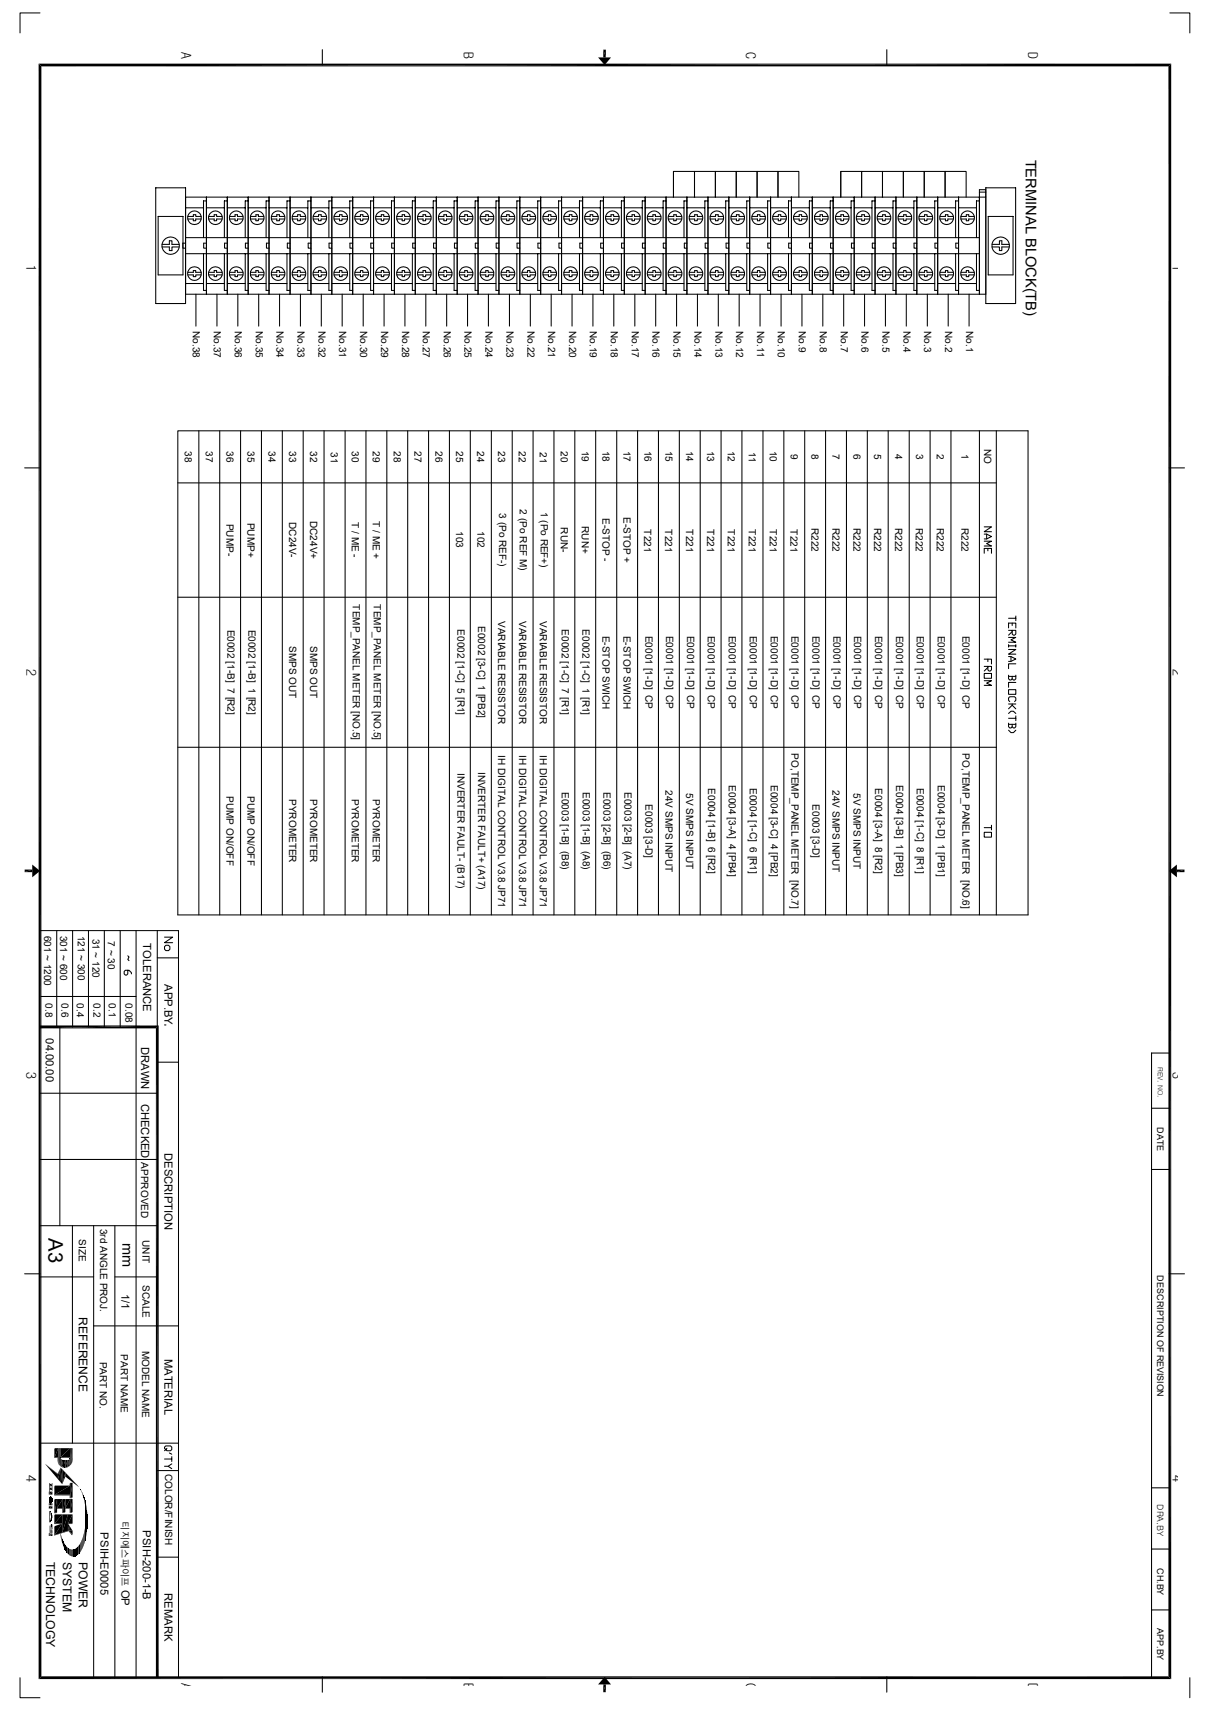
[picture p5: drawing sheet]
<svg xmlns="http://www.w3.org/2000/svg" width="297mm" height="420mm" viewBox="0 0 297 420" stroke-linecap="round" stroke-linejoin="round" font-family="sans-serif">
<g fill="none" stroke="#000" stroke-width=".25">
<path d="M9.8 3.2h-4.9v4.9M79.1 12.2v3.8M217.7 12.2v3.8M287.1 3.2h5v4.9M38.2 46.1h7.4v28.4h-7.4zM38.8 53.1h6.1v14.4h-6.1zM39.8 60h1.8v-.9h.6v.9h1.8M45.6 59.7h-.7v1.2h.7M45.6 48.4h196.4v-1.8h-1.6v25.6M45.6 51h4.4M45.6 58.3h194.8M49.4 53.8h-1.4v.4h-.5v-.4h-1.4"/>
<path d="M49.4 53.1h-1.4v-.4h-.5v.4h-1.4M50.7 59.7h-.7v1.2h.7M50.7 49.3h-.7v9M50.7 51h4.4M50.7 48.4v23.8M54.5 53.8h-1.3v.4h-.6v-.4h-1.4M54.5 53.1h-1.3v-.4h-.6v.4h-1.4M55.8 51h4.4M55.8 48.4v23.8M55.8 59.7h-.7v1.2h.7M55.8 49.3h-.7v9M59.6 53.8h-1.3v.4h-.6v-.4h-1.4"/>
<path d="M59.6 53.1h-1.3v-.4h-.6v.4h-1.4M60.9 49.3h-.7v9M60.9 48.4v23.8M60.9 59.7h-.7v1.2h.7M60.9 51h4.4M64.8 53.8h-1.4v.4h-.6v-.4h-1.3M64.8 53.1h-1.4v-.4h-.6v.4h-1.3M66 51h4.4M66 48.4v23.8M66 59.7h-.6v1.2h.6M66 49.3h-.7v9M69.9 53.8h-1.3v.4h-.7v-.4h-1.3"/>
<path d="M69.9 53.1h-1.3v-.4h-.7v.4h-1.3M71.2 49.3h-.8v9M71.2 48.4v23.8M71.2 59.7h-.7v1.2h.7M71.2 51h4.4M75 53.8h-1.3v.4h-.6v-.4h-1.4M75 53.1h-1.3v-.4h-.6v.4h-1.4M76.3 51h4.4M76.3 48.4v23.8M76.3 59.7h-.7v1.2h.7M76.3 49.3h-.7v9M80.2 53.8h-1.4v.4h-.6v-.4h-1.3"/>
<path d="M80.2 53.1h-1.4v-.4h-.6v.4h-1.3M81.4 59.7h-.6v1.2h.6M81.4 49.3h-.7v9M81.4 48.4v23.8M81.4 51h4.5M85.3 53.8h-1.4v.4h-.5v-.4h-1.4M85.3 53.1h-1.4v-.4h-.5v.4h-1.4M86.6 51h4.4M86.6 48.4v23.8M86.6 49.3h-.7v9M86.6 59.7h-.7v1.2h.7M90.4 53.8h-1.3v.4h-.6v-.4h-1.4"/>
<path d="M90.4 53.1h-1.3v-.4h-.6v.4h-1.4M91.7 49.3h-.7v9M91.7 48.4v23.8M91.7 59.7h-.7v1.2h.7M91.7 51h4.4M95.5 53.8h-1.3v.4h-.6v-.4h-1.4M95.5 53.1h-1.3v-.4h-.6v.4h-1.4M96.8 51h4.4M96.8 48.4v23.8M96.8 59.7h-.7v1.2h.7M96.8 49.3h-.7v9M100.7 53.8h-1.4v.4h-.6v-.4h-1.3"/>
<path d="M100.7 53.1h-1.4v-.4h-.6v.4h-1.3M101.9 51h4.4M101.9 48.4v23.8M101.9 59.7h-.6v1.2h.6M101.9 49.3h-.7v9M105.8 53.8h-1.3v.4h-.7v-.4h-1.3M105.8 53.1h-1.3v-.4h-.7v.4h-1.3M107.1 49.3h-.8v9M107.1 48.4v23.8M107.1 59.7h-.7v1.2h.7M107.1 51h4.4M111 53.8h-1.4v.4h-.6v-.4h-1.3"/>
<path d="M111 53.1h-1.4v-.4h-.6v.4h-1.3M112.2 51h4.4M112.2 48.4v23.8M112.2 59.7h-.7v1.2h.7M112.2 49.3h-.7v9M116.1 53.8h-1.4v.4h-.6v-.4h-1.3M116.1 53.1h-1.4v-.4h-.6v.4h-1.3M117.3 59.7h-.6v1.2h.6M117.3 49.3h-.7v9M117.3 48.4v23.8M117.3 51h4.5M121.2 53.8h-1.4v.4h-.5v-.4h-1.4"/>
<path d="M121.2 53.1h-1.4v-.4h-.5v.4h-1.4M122.5 51h4.4M122.5 48.4v23.8M122.5 59.7h-.7v1.2h.7M122.5 49.3h-.7v9M126.3 53.8h-1.3v.4h-.6v-.4h-1.4M126.3 53.1h-1.3v-.4h-.6v.4h-1.4M127.6 51h4.4M127.6 48.4v23.8M127.6 59.7h-.7v1.2h.7M127.6 49.3h-.7v9M131.4 53.8h-1.3v.4h-.6v-.4h-1.4"/>
<path d="M131.4 53.1h-1.3v-.4h-.6v.4h-1.4M132.7 49.3h-.7v9M132.7 48.4v23.8M132.7 59.7h-.7v1.2h.7M132.7 51h4.4M136.6 53.8h-1.4v.4h-.6v-.4h-1.3M136.6 53.1h-1.4v-.4h-.6v.4h-1.3M137.8 51h4.4M137.8 49.3h-.7v9M137.8 48.4v23.8M137.8 59.7h-.6v1.2h.6M141.7 53.8h-1.3v.4h-.7v-.4h-1.3"/>
<path d="M141.7 53.1h-1.3v-.4h-.7v.4h-1.3M143 49.3h-.8v9M143 51h4.4M143 48.4v23.8M143 59.7h-.7v1.2h.7M146.9 53.8h-1.4v.4h-.6v-.4h-1.3M146.9 53.1h-1.4v-.4h-.6v.4h-1.3M148.1 48.4v23.8M148.1 49.3h-.7v9M148.1 51h4.4M148.1 59.7h-.7v1.2h.7M152 53.8h-1.4v.4h-.6v-.4h-1.3"/>
<path d="M152 53.1h-1.4v-.4h-.6v.4h-1.3M153.2 49.3h-.7v9M153.2 59.7h-.6v1.2h.6M153.2 48.4v23.8M153.2 51h4.4M157.1 53.8h-1.4v.4h-.5v-.4h-1.4M157.1 53.1h-1.4v-.4h-.5v.4h-1.4M158.4 59.7h-.7v1.2h.7M158.4 51h4.4M158.4 48.4v23.8M158.4 49.3h-.8v9M162.2 53.8h-1.3v.4h-.6v-.4h-1.4"/>
<path d="M162.2 53.1h-1.3v-.4h-.6v.4h-1.4M163.5 59.7h-.7v1.2h.7M163.5 51h4.4M163.5 48.4v23.8M163.5 49.3h-.7v9M165.3 42.1v6.3v-6.3h5.2v6.3v-6.3h5.1v6.3v-6.3h5.1v6.3v-6.3h5.1v6.3v-6.3h5.2v6.3v-6.3h5.1v6.3M167.3 53.8h-1.3v.4h-.6v-.4h-1.4M167.3 53.1h-1.3v-.4h-.6v.4h-1.4M168.6 51h4.4M168.6 48.4v23.8M168.6 49.3h-.7v9M168.6 59.7h-.6v1.2h.6"/>
<path d="M172.5 53.8h-1.3v.4h-.7v-.4h-1.3M172.5 53.1h-1.3v-.4h-.7v.4h-1.3M173.8 49.3h-.8v9M173.8 48.4v23.8M173.8 59.7h-.7v1.2h.7M173.8 51h4.3M177.6 53.8h-1.3v.4h-.7v-.4h-1.3M177.6 53.1h-1.3v-.4h-.7v.4h-1.3M178.9 59.7h-.7v1.2h.7M178.9 51h4.4M178.9 48.4v23.8M178.9 49.3h-.8v9"/>
<path d="M182.8 53.8h-1.4v.4h-.6v-.4h-1.3M182.8 53.1h-1.4v-.4h-.6v.4h-1.3M184 51h4.4M184 48.4v23.8M184 49.3h-.7v9M184 59.7h-.7v1.2h.7M187.9 53.8h-1.4v.4h-.6v-.4h-1.3M187.9 53.1h-1.4v-.4h-.6v.4h-1.3M189.1 49.3h-.7v9M189.1 48.4v23.8M189.1 59.7h-.6v1.2h.6M189.1 51h4.4"/>
<path d="M193 53.8h-1.4v.4h-.5v-.4h-1.4M193 53.1h-1.4v-.4h-.5v.4h-1.4M194.3 51h4.4M194.3 48.4v23.8M194.3 59.7h-.7v1.2h.7M194.3 49.3h-.8v9M198.1 53.8h-1.3v.4h-.6v-.4h-1.4M198.1 53.1h-1.3v-.4h-.6v.4h-1.4M199.4 59.7h-.7v1.2h.7M199.4 49.3h-.7v9M199.4 48.4v23.8M199.4 51h4.4"/>
<path d="M203.2 53.8h-1.3v.4h-.6v-.4h-1.4M203.2 53.1h-1.3v-.4h-.6v.4h-1.4M204.5 51h4.4M204.5 48.4v23.8M204.5 49.3h-.7v9M204.5 59.7h-.6v1.2h.6M206.4 42.1v6.3v-6.3h5.1v6.3v-6.3h5.1v6.3v-6.3h5.1v6.3v-6.3h5.2v6.3v-6.3h5.1v6.3v-6.3h5.2v6.3M208.4 53.8h-1.3v.4h-.7v-.4h-1.3M208.4 53.1h-1.3v-.4h-.7v.4h-1.3M209.7 49.3h-.8v9M209.7 48.4v23.8M209.7 51h4.3"/>
<path d="M209.7 59.7h-.7v1.2h.7M213.5 53.8h-1.3v.4h-.7v-.4h-1.3M213.5 53.1h-1.3v-.4h-.7v.4h-1.3M214.8 49.3h-.8v9M214.8 48.4v23.8M214.8 51h4.4M214.8 59.7h-.7v1.2h.7M218.7 53.8h-1.4v.4h-.6v-.4h-1.4M218.7 53.1h-1.4v-.4h-.6v.4h-1.4M219.9 49.3h-.7v9M219.9 48.4v23.8M219.9 59.7h-.7v1.2h.7"/>
<path d="M219.9 51h4.4M223.8 53.8h-1.4v.4h-.6v-.4h-1.3M223.8 53.1h-1.4v-.4h-.6v.4h-1.3M225 51h4.4M225 48.4v23.8M225 59.7h-.6v1.2h.6M225 49.3h-.7v9M228.9 53.8h-1.4v.4h-.6v-.4h-1.3M228.9 53.1h-1.4v-.4h-.6v.4h-1.3M230.2 49.3h-.8v9M230.2 48.4v23.8M230.2 59.7h-.7v1.2h.7"/>
<path d="M230.2 51h4.4M234 53.8h-1.3v.4h-.6v-.4h-1.4M234 53.1h-1.3v-.4h-.6v.4h-1.4M235.3 49.3h-.7v9M235.3 48.4v23.8M235.3 51h4.4M235.3 59.7h-.7v1.2h.7M239.1 53.8h-1.3v.4h-.6v-.4h-1.4M239.1 53.1h-1.3v-.4h-.6v.4h-1.4M240.4 47.2h1.6M240.4 49.3h-.7v9M242 46.1h7.3v28.4h-7.3z"/>
<path d="M242.6 53.1h6.1v14.4h-6.1zM243.5 60h1.8v-.9h.6v.9h1.8M39.8 60.6h1.8v.9h.6v-.9h1.8M45.6 72.2h196.4M45.6 62.3h194.8M45.6 69.6h4.4M46.1 66.8h1.4v-.4h.5v.4h1.4M48.1 72.2v7.9M49.4 67.5h-1.4v.4h-.5v-.4h-1.4M50 62.3v9h.7M50.7 69.6h4.4M51.2 66.8h1.4v-.4h.6v.4h1.3"/>
<path d="M53.3 72.2v7.9M54.5 67.5h-1.3v.4h-.6v-.4h-1.4M55.1 62.3v9h.7M55.8 69.6h4.4M56.3 66.8h1.4v-.4h.6v.4h1.3M58.4 72.2v7.9M59.6 67.5h-1.3v.4h-.6v-.4h-1.4M60.2 62.3v9h.7M60.9 69.6h4.4M61.5 66.8h1.3v-.4h.6v.4h1.4M63.5 72.2v7.9M64.8 67.5h-1.4v.4h-.6v-.4h-1.3"/>
<path d="M65.3 62.3v9h.7M66 69.6h4.4M66.6 66.8h1.3v-.4h.7v.4h1.3M68.6 72.2v7.9M69.9 67.5h-1.3v.4h-.7v-.4h-1.3M70.4 62.3v9h.8M71.2 69.6h4.4M71.7 66.8h1.4v-.4h.6v.4h1.3M73.7 72.2v7.9M75 67.5h-1.3v.4h-.6v-.4h-1.4M75.6 62.3v9h.7M76.3 69.6h4.4"/>
<path d="M76.9 66.8h1.3v-.4h.6v.4h1.4M78.9 72.2v7.9M80.2 67.5h-1.4v.4h-.6v-.4h-1.3M80.7 62.3v9h.7M81.4 69.6h4.5M82 66.8h1.4v-.4h.5v.4h1.4M84 72.2v7.9M85.3 67.5h-1.4v.4h-.5v-.4h-1.4M85.9 62.3v9h.7M86.6 69.6h4.4M87.1 66.8h1.4v-.4h.6v.4h1.3M89.2 72.2v7.9"/>
<path d="M90.4 67.5h-1.3v.4h-.6v-.4h-1.4M91 62.3v9h.7M91.7 69.6h4.4M92.2 66.8h1.4v-.4h.6v.4h1.3M94.3 72.2v7.9M95.5 67.5h-1.3v.4h-.6v-.4h-1.4M96.1 62.3v9h.7M96.8 69.6h4.4M97.4 66.8h1.3v-.4h.6v.4h1.4M99.4 72.2v7.9M100.7 67.5h-1.4v.4h-.6v-.4h-1.3M101.2 62.3v9h.7"/>
<path d="M101.9 69.6h4.4M102.5 66.8h1.3v-.4h.7v.4h1.3M104.5 72.2v7.9M105.8 67.5h-1.3v.4h-.7v-.4h-1.3M106.3 62.3v9h.8M107.1 69.6h4.4M107.7 66.8h1.3v-.4h.6v.4h1.4M109.6 72.2v7.9M111 67.5h-1.4v.4h-.6v-.4h-1.3M111.5 62.3v9h.7M112.2 69.6h4.4M112.8 66.8h1.3v-.4h.6v.4h1.4"/>
<path d="M114.8 72.2v7.9M116.1 67.5h-1.4v.4h-.6v-.4h-1.3M116.6 62.3v9h.7M117.3 69.6h4.5M117.9 66.8h1.4v-.4h.5v.4h1.4M119.9 72.2v7.9M121.2 67.5h-1.4v.4h-.5v-.4h-1.4M121.8 62.3v9h.7M122.5 69.6h4.4M123 66.8h1.4v-.4h.6v.4h1.3M125.1 72.2v7.9M126.3 67.5h-1.3v.4h-.6v-.4h-1.4"/>
<path d="M126.9 62.3v9h.7M127.6 69.6h4.4M128.1 66.8h1.4v-.4h.6v.4h1.3M130.2 72.2v7.9M131.4 67.5h-1.3v.4h-.6v-.4h-1.4M132 62.3v9h.7M132.7 69.6h4.4M133.3 66.8h1.3v-.4h.6v.4h1.4M135.3 72.2v7.9M136.6 67.5h-1.4v.4h-.6v-.4h-1.3M137.1 62.3v9h.7M137.8 69.6h4.4"/>
<path d="M138.4 66.8h1.3v-.4h.7v.4h1.3M140.4 72.2v7.9M141.7 67.5h-1.3v.4h-.7v-.4h-1.3M142.2 62.3v9h.8M143 69.6h4.4M143.6 66.8h1.3v-.4h.6v.4h1.4M145.5 72.2v7.9M146.9 67.5h-1.4v.4h-.6v-.4h-1.3M147.4 62.3v9h.7M148.1 69.6h4.4M148.7 66.8h1.3v-.4h.6v.4h1.4M150.7 72.2v7.9"/>
<path d="M152 67.5h-1.4v.4h-.6v-.4h-1.3M152.5 62.3v9h.7M153.2 69.6h4.4M153.8 66.8h1.4v-.4h.5v.4h1.4M155.8 72.2v7.9M157.1 67.5h-1.4v.4h-.5v-.4h-1.4M157.6 62.3v9h.8M158.4 69.6h4.4M158.9 66.8h1.4v-.4h.6v.4h1.3M161 72.2v7.9M162.2 67.5h-1.3v.4h-.6v-.4h-1.4M162.8 62.3v9h.7"/>
<path d="M163.5 69.6h4.4M164 66.8h1.4v-.4h.6v.4h1.3M166.1 72.2v7.9M167.3 67.5h-1.3v.4h-.6v-.4h-1.4M167.9 62.3v9h.7M168.6 69.6h4.4M169.2 66.8h1.3v-.4h.7v.4h1.3M171.2 72.2v7.9M172.5 67.5h-1.3v.4h-.7v-.4h-1.3M173 62.3v9h.8M173.8 69.6h4.3M174.3 66.8h1.3v-.4h.7v.4h1.3"/>
<path d="M176.3 72.2v7.9M177.6 67.5h-1.3v.4h-.7v-.4h-1.3M178.1 62.3v9h.8M178.9 69.6h4.4M179.5 66.8h1.3v-.4h.6v.4h1.4M181.4 72.2v7.9M182.8 67.5h-1.4v.4h-.6v-.4h-1.3M183.3 62.3v9h.7M184 69.6h4.4M184.6 66.8h1.3v-.4h.6v.4h1.4M186.6 72.2v7.9M187.9 67.5h-1.4v.4h-.6v-.4h-1.3"/>
<path d="M188.4 62.3v9h.7M189.1 69.6h4.4M189.7 66.8h1.4v-.4h.5v.4h1.4M191.7 72.2v7.9M193 67.5h-1.4v.4h-.5v-.4h-1.4M193.5 62.3v9h.8M194.3 69.6h4.4M194.8 66.8h1.4v-.4h.6v.4h1.3M196.8 72.2v7.9M198.1 67.5h-1.3v.4h-.6v-.4h-1.4M198.7 62.3v9h.7M199.4 69.6h4.4"/>
<path d="M199.9 66.8h1.4v-.4h.6v.4h1.3M202 72.2v7.9M203.2 67.5h-1.3v.4h-.6v-.4h-1.4M203.8 62.3v9h.7M204.5 69.6h4.4M205.1 66.8h1.3v-.4h.7v.4h1.3M207.1 72.2v7.9M208.4 67.5h-1.3v.4h-.7v-.4h-1.3M208.9 62.3v9h.8M209.7 69.6h4.3M210.2 66.8h1.3v-.4h.7v.4h1.3M212.2 72.2v7.9"/>
<path d="M213.5 67.5h-1.3v.4h-.7v-.4h-1.3M214 62.3v9h.8M214.8 69.6h4.4M215.3 66.8h1.4v-.4h.6v.4h1.4M217.3 72.2v7.9M218.7 67.5h-1.4v.4h-.6v-.4h-1.4M219.2 62.3v9h.7M219.9 69.6h4.4M220.5 66.8h1.3v-.4h.6v.4h1.4M222.5 72.2v7.9M223.8 67.5h-1.4v.4h-.6v-.4h-1.3M224.3 62.3v9h.7"/>
<path d="M225 69.6h4.4M225.6 66.8h1.3v-.4h.6v.4h1.4M227.6 72.2v7.9M228.9 67.5h-1.4v.4h-.6v-.4h-1.3M229.4 62.3v9h.8M230.2 69.6h4.4M230.7 66.8h1.4v-.4h.6v.4h1.3M232.7 72.2v7.9M234 67.5h-1.3v.4h-.6v-.4h-1.4M234.6 62.3v9h.7M235.3 69.6h4.4M235.8 66.8h1.4v-.4h.6v.4h1.3"/>
<path d="M237.9 72.2v7.9M239.1 67.5h-1.3v.4h-.6v-.4h-1.4M239.7 62.3v9h.7M243.5 60.6h1.8v.9h.6v-.9h1.8M6.1 114.9h3.7M43.6 118.5h201M43.6 105.7h208.7v118.9h-208.7zM48.8 105.7v118.9M53.9 105.7v118.9M59.1 105.7v118.9M64.2 105.7v118.9M69.3 105.7v118.9"/>
<path d="M74.4 105.7v118.9M79.5 105.7v118.9M84.7 105.7v118.9M89.8 105.7v118.9M95 105.7v118.9M100.1 105.7v118.9M105.2 105.7v118.9M110.3 105.7v118.9M115.4 105.7v118.9M120.6 105.7v118.9M125.7 105.7v118.9M130.9 105.7v118.9"/>
<path d="M136 105.7v118.9M141.1 105.7v118.9M146.2 105.7v118.9M151.4 105.7v118.9M156.5 105.7v118.9M161.6 105.7v118.9M166.8 105.7v118.9M171.9 105.7v118.9M177 105.7v118.9M182.1 105.7v118.9M187.3 105.7v118.9M192.4 105.7v118.9"/>
<path d="M197.5 105.7v118.9M202.6 105.7v118.9M207.8 105.7v118.9M212.9 105.7v118.9M218 105.7v118.9M223.2 105.7v118.9M228.3 105.7v118.9M233.4 105.7v118.9M240.4 105.7v118.9M244.6 105.7v118.9M287 114.9h3.7M241.6 129.3h1.8l-1.8 1.2h1.8"/>
<path d="M241.6 131.1h.6l1.2 .6-1.2 .6h-.6M241.6 132.8h1.8l-1.2 .6 1.2 .6h-1.8M241.6 135.8v-1.2h1.8v1.2M242.2 131.1v1.2M242.5 134.6v.6M43.6 146.6h201M247.6 154.1v-1.1h1.7v1.1M247.6 154.7h1.7v.9l-.3 .3h-.2l-.3-.3v-.9M247.6 156.5h1.7l-1.1 .6 1.1 .5h-1.7M247.6 159.4h1.7l-1.7 1.2h1.7M247.6 151.8h1.7M247.6 158.2v.6"/>
<path d="M247.6 158.5h1.7M248.5 153v.5M248.5 155l-.9 .9M249.3 151.2v1.2M249.3 158.2v.6M241.6 165.3h1.8v1.2h-1.8zM241.6 161.8h1.8v1.2M241.6 163.6h1.8v.8l-.3 .3h-.3l-.3-.3v-.8M241.6 167.1h1.8l-1.2 .6 1.2 .5h-1.8M242.5 161.8v.6M242.5 163.8l-.9 .9M247.6 169.3h1.7v1.1h-1.7z"/>
<path d="M247.6 161.2h.6l1.1 .6-1.1 .5h-.6M247.6 165.7v.9l.3 .3h.3l.3-.3v-.6M247.6 175.1l.6-.5h.6l.5 .5M247.6 177.5v.9l.3 .3h.3l.3-.3v-.6M247.6 179.2l.6 .6h.6l.5-.6M247.6 166h1.7M247.6 172.8h1.7M247.6 176.3h1.7M247.6 177.8h1.7M247.9 172.2l-.3-.3v-.6l.3-.3h1.1l.3 .3v.6l-.3 .3M248.2 161.2v1.1M248.5 172.8v.3l.8 .9"/>
<path d="M248.5 173.1l-.9 .9M249.3 162.9h-1.7v1.2M249.3 165.7v.9l-.3 .3h-.2l-.3-.3M249.3 167.5h-1.7v1.2M249.3 177.5v.9l-.3 .3h-.2l-.3-.3M249.3 175.7v1.2M43.6 183.4h201M241.6 204.3h1.8v1.2h-1.8zM241.6 203.2h1.8M243.4 202.6v1.1M9.8 228.4h34v183.4M13.9 228.4v23.7"/>
<path d="M17.8 228.4v23.7M21.7 228.4v23.7M25.6 228.4v23.7M29.5 228.4v23.7M31.4 234.6l.3 .3-.3 .6 .3 .3M31.4 238.2v.9l-.3 .3h-.3l-.3-.3v-.6l.3-.3h.9l.6 .6v.3M33.4 228.4v183.4M38.6 235.1h5.2M38.6 228.4v23.7M40.4 232.4l.3-.4h.7l.3 .4v.6l-.3 .3h-.7l-.3-.3zM40.4 230h2l-2 1.4h2M10 244.6h23.4"/>
<path d="M14.7 252.1v48.8M40.4 251.6h.3M287.1 258.5h-4.4v153.3M9.8 268.4h28.8M38.6 260.7h5.2M282.7 272h4.4M9.8 284.6h28.8M282.7 287.1h4.4M6.1 312.7h3.7M9.8 313.4h13.2M9.8 300.9h28.8M17.8 300.9v53.3"/>
<path d="M23 300.9v110.9M28.2 313.4h10.4M28.2 300.9v110.9M287 312.7h3.7M23 325.5h20.8M9.8 354.2h34M13.4 355.6v2.2M14.4 355.5v3.4M14.5 355.5v3.9M14.8 355.5v4.2M14.9 357.8h2.2M17.4 355.5v4.2"/>
<path d="M17.6 355.5v3.9M17.8 355.5v3.4M40.4 358.1h1.8M41 355.5l-.3 .3-.3-.3v-.3l.3-.3h1.2l.3 .3v.6l-.3 .3h-.9l-.3-.3-.3 .3M41.3 359.9l.9 .6M41.6 356.7l.6 .3M42.2 359.3l-.9 .6h-.9M42.2 357.5v1.2M12.1 364.1v2.8M12.1 370.9v2.8M12.3 374.5v2.5M12.5 374.2v2.1"/>
<path d="M13.4 364.8v2.3M13.4 368.1v3.3M13.4 371.9v2.2M13.4 374.7v2.2M13.4 367h3.7M18.8 379.9v2M18.9 379.7v2.1M19.1 379.5v2.2M19.2 379.5v2M19.3 379.3v2.2M19.4 379.2v2.1M19.5 379v2.3"/>
<path d="M19.6 378.9v2.2M19.7 378.7v2.4M19.8 378.6v2.3M19.9 378.4v2.4M20 378.2v2.4M20 378v2.5M20.1 377.8v2.6M20.2 377.7v2.5M20.3 377.4v2.7M20.3 377.3v2.6M20.4 376.9v2.9M20.5 376.9v2.6"/>
<path d="M20.5 376.4v3.1M20.6 376.3v2.9M20.7 376v3.1M20.8 375.5l-.1 3.4M20.8 375.1v3.5M20.9 374.6v3.7M21 374.1v4M21 374.1v3.8M21 368.8l.1 3.3M21.1 372.6l-.1 5.3M21.1 369v8.5M21.1 369.3v7.9"/>
<path d="M21.2 369.7v7M21.3 370v6.5M21.3 370.5v5.5M21.4 371.1v4.4M21.5 371.8v2.9M38.6 361h5.2M282.7 365.2h4.4M38.6 382.2h5.2M282.7 380.2h4.4M282.7 395.2h4.4M4.9 411.8v4.9h4.9M79.1 411.6v3.8"/>
<path d="M217.7 411.6v3.8M292.1 411.8v4.9"/>
<circle cx="47.7" cy="53.5" r="1.67"/>
<circle cx="52.9" cy="53.5" r="1.67"/>
<circle cx="58" cy="53.5" r="1.67"/>
<circle cx="63.1" cy="53.4" r="1.67"/>
<circle cx="68.3" cy="53.5" r="1.67"/>
<circle cx="73.4" cy="53.5" r="1.67"/>
<circle cx="78.5" cy="53.5" r="1.67"/>
<circle cx="83.6" cy="53.5" r="1.67"/>
<circle cx="88.7" cy="53.5" r="1.67"/>
<circle cx="93.9" cy="53.5" r="1.67"/>
<circle cx="99" cy="53.4" r="1.67"/>
<circle cx="104.2" cy="53.5" r="1.67"/>
<circle cx="109.3" cy="53.5" r="1.67"/>
<circle cx="114.4" cy="53.5" r="1.67"/>
<circle cx="119.5" cy="53.5" r="1.67"/>
<circle cx="124.6" cy="53.5" r="1.67"/>
<circle cx="129.8" cy="53.5" r="1.67"/>
<circle cx="134.9" cy="53.5" r="1.67"/>
<circle cx="140.1" cy="53.5" r="1.67"/>
<circle cx="145.2" cy="53.5" r="1.67"/>
<circle cx="150.3" cy="53.5" r="1.67"/>
<circle cx="155.4" cy="53.5" r="1.67"/>
<circle cx="160.5" cy="53.5" r="1.67"/>
<circle cx="165.7" cy="53.5" r="1.67"/>
<circle cx="170.8" cy="53.5" r="1.67"/>
<circle cx="176" cy="53.5" r="1.67"/>
<circle cx="181.1" cy="53.5" r="1.67"/>
<circle cx="186.2" cy="53.5" r="1.67"/>
<circle cx="191.3" cy="53.5" r="1.67"/>
<circle cx="196.4" cy="53.5" r="1.67"/>
<circle cx="201.6" cy="53.4" r="1.67"/>
<circle cx="206.7" cy="53.5" r="1.67"/>
<circle cx="211.9" cy="53.5" r="1.67"/>
<circle cx="217" cy="53.5" r="1.67"/>
<circle cx="222.1" cy="53.5" r="1.67"/>
<circle cx="227.2" cy="53.5" r="1.67"/>
<circle cx="232.3" cy="53.5" r="1.67"/>
<circle cx="237.5" cy="53.4" r="1.67"/>
<circle cx="41.9" cy="60.3" r="2.14"/>
<circle cx="47.7" cy="67.1" r="1.68"/>
<circle cx="52.9" cy="67.1" r="1.68"/>
<circle cx="58" cy="67.1" r="1.68"/>
<circle cx="63.1" cy="67.1" r="1.68"/>
<circle cx="68.3" cy="67.1" r="1.68"/>
<circle cx="73.4" cy="67.1" r="1.68"/>
<circle cx="78.5" cy="67.1" r="1.68"/>
<circle cx="83.6" cy="67.1" r="1.68"/>
<circle cx="88.8" cy="67.1" r="1.68"/>
<circle cx="93.9" cy="67.1" r="1.68"/>
<circle cx="99" cy="67.1" r="1.68"/>
<circle cx="104.2" cy="67.1" r="1.68"/>
<circle cx="109.3" cy="67.1" r="1.68"/>
<circle cx="114.4" cy="67.1" r="1.68"/>
<circle cx="119.5" cy="67.1" r="1.68"/>
<circle cx="124.7" cy="67.1" r="1.68"/>
<circle cx="129.8" cy="67.1" r="1.68"/>
<circle cx="134.9" cy="67.1" r="1.68"/>
<circle cx="140.1" cy="67.1" r="1.68"/>
<circle cx="145.2" cy="67.1" r="1.68"/>
<circle cx="150.3" cy="67.1" r="1.68"/>
<circle cx="155.4" cy="67.1" r="1.68"/>
<circle cx="160.6" cy="67.1" r="1.68"/>
<circle cx="165.7" cy="67.1" r="1.68"/>
<circle cx="170.8" cy="67.1" r="1.68"/>
<circle cx="176" cy="67.1" r="1.68"/>
<circle cx="181.1" cy="67.1" r="1.68"/>
<circle cx="186.2" cy="67.1" r="1.68"/>
<circle cx="191.3" cy="67.1" r="1.68"/>
<circle cx="196.5" cy="67.1" r="1.68"/>
<circle cx="201.6" cy="67.1" r="1.68"/>
<circle cx="206.7" cy="67.1" r="1.68"/>
<circle cx="211.9" cy="67.1" r="1.68"/>
<circle cx="217" cy="67.1" r="1.68"/>
<circle cx="222.1" cy="67.1" r="1.68"/>
<circle cx="227.2" cy="67.1" r="1.68"/>
<circle cx="232.4" cy="67.1" r="1.68"/>
<circle cx="237.5" cy="67.1" r="1.68"/>
<circle cx="245.6" cy="60.3" r="2.12"/>
</g>
<g fill="#000">
<path d="M9.5 15.6h278l-277.3 .7zM10.2 16.3l277.3-.7-.7 .7zM148.1 12.2l.6 1.9h-.6zM148.1 12.2h.6v1.9zM146.8 14.1h3.2l-1.6 1.9zM286.8 16.3l.7 395.9-.7-.7zM286.8 16.3l.7-.7v396.6zM6.1 214.1l1.8-.7v.7zM6.1 213.4h1.8l-1.8 .7zM7.9 212.2l1.9 1.6-1.9 1.5zM288.9 213.4h1.8l-1.8 .7zM288.9 214.1l1.8-.7v.7z"/>
<path d="M287 213.8l1.9-1.6v3.1zM9.8 251.7h29.1l-29.1 .7zM9.8 252.4l29.1-.7-.6 .7zM38.3 252.4l.6 159.4h-.6zM38.9 251.7v160.1l-.6-159.4zM11 359.3l.3 .3zM13.4 357.7h.7l-.7 .1zM13.4 357.8l.7-.1v.1zM14.1 357.7v.8zM14.2 357.7v1.4zM13.4 355.5h.9l-.9 2.2zM14.3 355.5v2.2h-.9z"/>
<path d="M14.3 357.7v1.5zM14.3 358.4v.8zM14.4 358.9v.4zM14.4 358.9l.1 .3-.1 .1zM14.5 359.2v.4l-.1-.3zM14.5 359.2l.1 .2-.1 .2zM14.6 359.4v.3l-.1-.1zM14.9 357.7v.1zM14.6 359.4l.3 .3h-.3zM14.6 359.7h.3v.3zM14.9 359.7v.3zM14.9 357.8v1.9z"/>
<path d="M15 358.1v1.6zM15 358.1v1.7zM15 358.1l.2 .2-.2 1.5zM15.2 358.3v1.6l-.2-.1zM15.5 358.4v1.6zM15.2 358.3l.3 .1-.3 1.5zM15.5 358.4v1.6l-.3-.1zM15.5 358.4h.5l-.5 1.6zM16 358.4v1.7l-.5-.1zM16 358.4h.6l-.6 1.7zM16.6 358.4v1.6l-.6 .1zM16.6 358.4v1.6z"/>
<path d="M16.7 358.4l-.1 1.6zM16.7 358.4l.2-.1-.2 1.7zM16.9 358.3v1.6l-.2 .1zM16.5 360.1l.4-.2-.4 .3zM16.5 360.2l.4-.3zM17.1 358.1l-.2 1.8v-1.6zM17.1 358.1v1.7l-.2 .1zM17.1 358.1l-.1 .1zM17.1 358v.2zM17.1 358.1v1.7zM17.1 357.7v.4zM17.2 357.7l-.1 .4z"/>
<path d="M17.2 357.8l-.1 1.9zM14.9 355.5h2.3l-2.3 2.2zM14.9 357.7l2.3-2.2v2.2zM17.2 357.7v.4zM17 359.9l.2-.2zM17.2 359.7l-.2 .3zM17.2 359.7l.2-.1zM12 366.1v.8zM12.1 366.1l-.1 .8zM12.1 367.8v.6zM12.1 367.8v.5zM12.1 368v.3z"/>
<path d="M12.1 368v.1zM12.1 367.7v.9zM12.1 367.7v.7zM12.2 367.6v1.1zM12.2 367.6l-.1 1zM12 376.3h.2l-.2 .7zM12.2 376.3v.7h-.2zM12.2 368.1v.6zM12.2 368.2v.6zM12.2 367.5v1.2zM12.3 367.5v.6zM12.3 368.3v.5z"/>
<path d="M12.3 367.5l-.1 .6zM12.3 368.3v.6zM12.3 367.4v.6zM12.4 371.1v.3zM12.4 373.2v.3zM12.4 367.4v.6zM12.4 368.3v1.2zM12.4 372.9v.6zM12.4 371.1v.6zM12.4 367.4l-.1 .6zM12.4 368.3v.6zM12 369h.4l-.4 .5z"/>
<path d="M12.4 369v.5h-.4zM12.4 375.6v.7zM12.5 367.4l-.1 .6zM12.5 372.6l-.1 .9zM12.5 372.6v1.2zM12.5 370.9l-.1 .8zM12.5 370.9v1.1zM12.5 367.4v.6zM12.4 368.3h.1l-.1 1.2zM12.5 368.3v1.2h-.1zM12.6 372.3v.9zM12.6 371.5v.8z"/>
<path d="M12.6 374.2v.7zM12.5 368.3v1.2zM12.6 368.3l-.1 1.2zM12.6 367.4l-.1 .6zM12.6 372.3l-.1 1.5zM12.6 367.4v.6zM12.6 375.6v.7zM12.7 368.3v.6zM12.7 367.5l-.1 .5zM12.6 368.3v.6zM12.7 368.3l-.1 .6zM12.7 368.1v.7z"/>
<path d="M12.7 367.5v.6zM12.7 368.2v.6zM12.7 367.5v.5zM12.6 375.4v.9zM12.7 375.4l-.1 .9zM12.6 374.2v1zM12.7 374.2l-.1 1zM12.7 367.6v1.1zM12.7 367.5v1.2zM12.7 374.2v.7zM12.2 365.2h.5l-.5 .6zM12.7 365.2v.6h-.5z"/>
<path d="M12.2 364.2h.5l-.5 .6zM12.7 364.2v.6h-.5zM12.8 367.8v.6zM12.8 367.7v.9zM12.8 367.8v.8zM12.8 367.7l-.1 1zM12.6 371.5l.2 .5-.2 1.2zM12.8 372v.6l-.2 .6zM12.9 368v.3zM12.9 368.1v.2zM12.9 368l-.1 .4zM12.8 372v.6z"/>
<path d="M12.9 372l-.1 .6zM12.7 374.2h.2l-.2 1.2zM12.9 374.2v1.2h-.2zM12.7 364.1h.2l-.2 1.8zM12.9 364.1v1.8h-.2zM12.7 375.6h.2l-.2 .7zM12.9 375.6v.7h-.2zM12.6 369h.3l-.3 .5zM12.9 369v.5h-.3zM12.4 376.4h.5l-.5 .6zM12.9 376.4v.6h-.5zM12.2 366.1h.7l-.7 .8z"/>
<path d="M12.9 366.1v.8h-.7zM12 369.7h.9l-.9 .6zM12 370.3l.9-.6v.6zM13.4 371.3h.4l-.4 .1zM13.4 371.4l.4-.1zM13.4 368h.6l-.6 3.3zM14 368v3.3h-.6zM11.3 359.5l2.9 2.2zM11.3 359.6l2.9 2.3zM14.2 361.6v.3zM11.1 359.5l3.1 2.4v1.2zM13.4 374h1.4l-1.4 .1z"/>
<path d="M13.4 374.1l1.4-.1v.1zM14.8 376.5l.1 .5zM14.9 376.5v.5zM14.9 376.5v.6zM14.9 360.2l-.7 1.7zM14.9 376.7v.7zM14.9 360.2v.3zM14.9 360.3v.2zM14.9 360.4l-.7 2.7v-1.2zM14.9 360.4v3.5l-.7-.8zM15 376.9v.8zM15.1 377v.9z"/>
<path d="M15.1 377.3v.9zM15.2 377.4v.9zM15.3 377.7v1zM15.3 377.7v1.1zM15.2 377.4l.1 .3-.1 .6zM15.3 377.7v1l-.1-.4zM13.4 374.6l1.9-.6-1.9 2.8zM15.3 374v2.2l-1.9 .6zM13.4 371.7h1.9l-1.9 2.3zM15.3 371.7v2.3h-1.9zM14 370.2h1.3l-1.3 .1zM14 370.3l1.3-.1v.1z"/>
<path d="M14.8 374h.5l-.5 .1zM14.9 359.7l.5 .3h-.5zM14.9 360h.5v.2zM15.3 377.7l.1 .3-.1 .8zM15.4 378v1.1l-.1-.3zM14 368h1.4l-1.4 2.2zM15.4 368v2.2h-1.4zM15.4 360v.2zM15.3 370.2h.1l-.1 1.1zM15.4 370.2v1.1h-.1zM15.4 378v1.1zM15.5 378.1v1.1z"/>
<path d="M15.6 378.4v1.1zM15.6 378.4v1.2zM15.5 378.1l.1 .3-.1 .8zM15.6 378.4v1.1l-.1-.3zM15.6 378.4l.1 .3-.1 .9zM15.7 378.7v1.2l-.1-.3zM15.7 378.7v1.2zM15.9 379v1.2zM15.7 378.7l.2 .3-.2 .9zM15.9 379v1.2l-.2-.3zM15.4 371.2h.5l-.5 .1zM15.4 371.3l.5-.1v.1z"/>
<path d="M15.9 360.1v.2zM15.4 360l.5 .1-.5 .1zM15.4 360.2l.5-.1v.2zM16 379.3v1.2zM16 379.3v1.3zM15.9 379l.1 .3-.1 .9zM16 379.3v1.2l-.1-.3zM15.4 368h.6l-.6 3.2zM16 368v3.2h-.6zM15.3 360.7l.7 .8-.7 2.8zM16 361.5v1l-.7 1.8zM16 379.3l.2 .2-.2 1.1z"/>
<path d="M16.2 379.5v1.3l-.2-.2zM16.2 379.5v1.3zM16.3 379.5v1.4zM16.4 379.7v1.4zM16.3 379.5l.1 .2-.1 1.2zM16.4 379.7v1.4l-.1-.2zM15.9 360.1h.5l-.5 .2zM15.9 360.3l.5-.2zM16.4 360.1v.1zM16.5 360.1l-.1 .1zM16.4 379.7l.2 .2-.2 1.2zM16.6 379.9v1.4l-.2-.2z"/>
<path d="M16.6 379.9v1.4zM15.3 371.7h1.4l-1.4 4.5zM16.7 371.7v4.1l-1.4 .4zM16.7 374l.1 .1zM13.4 376.8l3.4-1.1zM13.4 376.9l3.4-1.2zM16.7 374l.3 .4-.3 1.4zM17 374.4v1.3l-.3 .1zM16.8 375.7h.2l-.2 .1zM17 375.7v.3l-.2-.2zM16 370.2h1.1l-1.1 .1zM16 370.3l1.1-.1v.1z"/>
<path d="M16 368h1.2l-1.2 2.2zM17.2 368v2.2h-1.2zM13.4 364.7h3.8l-3.8 2.2zM13.4 366.9l3.8-2.2v2.2zM17.1 366.9h.1l-.1 .8zM17.2 366.9v.8h-.1zM17.1 364.2h.1l-.1 .5zM17.2 364.2v.5h-.1zM17.1 370.2h.1l-.1 1.1zM17.2 370.2v1.1h-.1zM17.2 367.6h.5l-.5 .1zM17.2 367.7l.5-.1v.1z"/>
<path d="M17.2 371.2h.5l-.5 .1zM17.2 371.3l.5-.1v.1zM16.8 374h.9l-.9 .1zM16.8 374.1l.9-.1v.1zM17 375.7l.7 .9-.7-.6zM17 376l.7 .6v.3zM17.2 368h.6l-.6 3.2zM17.8 368v3.2h-.6zM17.2 364h.6l-.6 3.6zM17.8 364v3.6h-.6zM17 374.4l.8 1.4-.8-.1zM17 375.7l.8 .1v1z"/>
<path d="M16.7 371.7h1.1l-1.1 2.3zM17.8 371.7v2.3h-1.1zM18.8 379.9v1.9zM19 379.7v2zM14.9 360.3l4.1 4.3zM14.9 360.4l4.1 4.3zM19 364.6l.3 .3zM16 361.5l3.4 3.6-3.4-2.6zM19.5 365.3l.1 .1zM19.6 365.4l.1 .1zM19.7 365.5l.2 .3zM19.7 365.6l.2 .3z"/>
<path d="M19.9 365.8v.1zM19.9 365.8l.1 .2zM19.9 365.9l.1 .3zM20 366v.2zM20.1 366.1v.2zM20.1 366.3l.1 .3zM20.2 366.3v.3zM20.2 366.4v.3zM20.3 366.6v.3zM20.4 366.7v.5zM20.4 366.9v.4zM20.5 367.1v.6z"/>
<path d="M20.5 367.2v.5zM20.4 366.9l.1 .2-.1 .2zM20.5 367.1v.6l-.1-.4zM20.7 367.5v.7zM20.7 367.5v.8zM20.5 367.2l.2 .3-.2 .2zM20.7 367.5v.7l-.2-.5zM20.7 367.7v.9zM20.8 367.9v1.1zM20.8 368v1.1zM20.9 368.3v1.3zM20.9 368.3v1.4z"/>
<path d="M21 368.5v1.6zM21 368.7v1.9zM21.5 372.8v.8zM21.5 372.7v1.2zM21.5 372.8v1.1zM21.5 372.3v1.8zM21.5 372.7v1.4zM16.8 380v1.5zM16.8 380.1v1.5zM16.6 379.9l.2 .1-.2 1.3zM16.8 380v1.5l-.2-.2zM16.8 380.1l.2 .1-.2 1.4z"/>
<path d="M17 380.2v1.5l-.2-.1zM17 380.2v1.5zM17 380.2l.2 .1-.2 1.4zM17.2 380.3v1.5l-.2-.1zM17.2 380.3v1.5zM17.2 380.3h.2l-.2 1.5zM17.4 380.3v1.6l-.2-.1zM17.4 380.3v1.6zM17.4 380.4v1.6zM17.4 380.4h.2l-.2 1.6zM17.6 380.4v1.6h-.2zM17.6 380.4v1.6z"/>
<path d="M17.7 380.4l-.1 1.6zM17.7 380.4h.1l-.1 1.6zM17.8 380.4v1.7l-.1-.1zM17.8 380.4v1.7zM17.9 380.4l-.1 1.7zM18 380.4v1.7zM17.9 380.4h.1l-.1 1.7zM18 380.4v1.7h-.1zM18.2 380.3v1.8zM18 380.4l.2-.1-.2 1.8zM18.2 380.3v1.8h-.2zM18.5 380.2v1.8z"/>
<path d="M18.2 380.3l.3-.1-.3 1.9zM18.5 380.2v1.8l-.3 .1zM18.5 380.2l.1-.1-.1 1.9zM18.6 380.1v1.8l-.1 .1zM18.6 380.1v1.8zM18.7 380.1l-.1 1.8zM9.5 15.6l.7 395.9-.7 .7zM9.5 15.6l.7 .7v395.2zM148.1 413.5l.6 1.9h-.6zM148.1 413.5h.6v1.9zM148.4 411.6l1.6 1.9h-3.2zM10.2 411.5h276.6l-277.3 .7z"/>
<path d="M9.5 412.2l277.3-.7 .7 .7z"/>
</g>
<path d="M15.1 360.4v3.9" fill="none" stroke="#000" stroke-width=".34"/>
<text font-size="5" x="11.9" y="304" transform="rotate(90 11.9 304)">A3</text>
<g font-size="3.6">
<text x="251.8" y="39.2" transform="rotate(90 251.8 39.2)">TERMINAL BLOCK(TB)</text>
<text x="30.1" y="305" transform="rotate(90 30.1 305)">mm</text>
</g>
<g font-size="3.3">
<text x="44.5" y="12.8" transform="rotate(90 44.5 12.8)">A</text>
<text x="113.8" y="12.7" transform="rotate(90 113.8 12.7)">B</text>
<text x="183.1" y="12.7" transform="rotate(90 183.1 12.7)">C</text>
<text x="252.4" y="12.7" transform="rotate(90 252.4 12.7)">D</text>
<text x="6.5" y="64.9" transform="rotate(90 6.5 64.9)">1</text>
<text x="287.9" y="64.9" transform="rotate(90 287.9 64.9)">1</text>
<text x="6.5" y="164.2" transform="rotate(90 6.5 164.2)">2</text>
<text x="287.9" y="164.2" transform="rotate(90 287.9 164.2)">2</text>
<text x="6.5" y="263.1" transform="rotate(90 6.5 263.1)">3</text>
<text x="287.9" y="263.1" transform="rotate(90 287.9 263.1)">3</text>
<text x="6.5" y="362.1" transform="rotate(90 6.5 362.1)">4</text>
<text x="287.9" y="362.1" transform="rotate(90 287.9 362.1)">4</text>
<text x="44.5" y="413.1" transform="rotate(90 44.5 413.1)">A</text>
<text x="113.8" y="413.2" transform="rotate(90 113.8 413.2)">B</text>
<text x="183.1" y="413.2" transform="rotate(90 183.1 413.2)">C</text>
<text x="252.4" y="413.2" transform="rotate(90 252.4 413.2)">D</text>
</g>
<g font-size="3">
<text x="19.4" y="323.3" transform="rotate(90 19.4 323.3)">REFERENCE</text>
<text x="11.3" y="383.4" transform="rotate(90 11.3 383.4)">TECHNOLOGY</text>
<text x="15.4" y="383.4" transform="rotate(90 15.4 383.4)">SYSTEM</text>
<text x="19.4" y="383.4" transform="rotate(90 19.4 383.4)">POWER</text>
</g>
<g font-size="2.8">
<text x="35.2" y="231.4" transform="rotate(90 35.2 231.4)">TOLERANCE</text>
<text x="40.4" y="241.6" transform="rotate(90 40.4 241.6)">APP.BY</text>
<text x="11.3" y="254.8" transform="rotate(90 11.3 254.8)">04.00.00</text>
<text x="34.7" y="257" transform="rotate(90 34.7 257)">DRAWN</text>
<text x="34.7" y="270.9" transform="rotate(90 34.7 270.9)">CHECKED</text>
<text x="40.3" y="283" transform="rotate(90 40.3 283)">DESCRIPTION</text>
<text x="29.8" y="317.5" transform="rotate(90 29.8 317.5)">1/1</text>
<text x="40.4" y="333.5" transform="rotate(90 40.4 333.5)">MATERIAL</text>
<text x="24.6" y="376.2" transform="rotate(90 24.6 376.2)">PSIH-E0005</text>
<text x="35.1" y="375.7" transform="rotate(90 35.1 375.7)">PSIH-200-1-B</text>
<text x="29.8" y="390.2" transform="rotate(90 29.8 390.2)">OP</text>
<text x="40.4" y="391" transform="rotate(90 40.4 391)">REMARK</text>
</g>
<g font-size="2.5">
<text x="47.4" y="81.3" transform="rotate(90 47.4 81.3)">No.38</text>
<text x="52.5" y="81.3" transform="rotate(90 52.5 81.3)">No.37</text>
<text x="57.6" y="81.3" transform="rotate(90 57.6 81.3)">No.36</text>
<text x="62.8" y="81.3" transform="rotate(90 62.8 81.3)">No.35</text>
<text x="67.9" y="81.3" transform="rotate(90 67.9 81.3)">No.34</text>
<text x="73" y="81.3" transform="rotate(90 73 81.3)">No.33</text>
<text x="78.1" y="81.3" transform="rotate(90 78.1 81.3)">No.32</text>
<text x="83.3" y="81.3" transform="rotate(90 83.3 81.3)">No.31</text>
<text x="88.4" y="81.3" transform="rotate(90 88.4 81.3)">No.30</text>
<text x="93.6" y="81.3" transform="rotate(90 93.6 81.3)">No.29</text>
<text x="98.7" y="81.3" transform="rotate(90 98.7 81.3)">No.28</text>
<text x="103.8" y="81.3" transform="rotate(90 103.8 81.3)">No.27</text>
<text x="108.9" y="81.3" transform="rotate(90 108.9 81.3)">No.26</text>
<text x="114" y="81.3" transform="rotate(90 114 81.3)">No.25</text>
<text x="119.2" y="81.3" transform="rotate(90 119.2 81.3)">No.24</text>
<text x="124.3" y="81.3" transform="rotate(90 124.3 81.3)">No.23</text>
<text x="129.5" y="81.3" transform="rotate(90 129.5 81.3)">No.22</text>
<text x="134.6" y="81.3" transform="rotate(90 134.6 81.3)">No.21</text>
<text x="139.7" y="81.3" transform="rotate(90 139.7 81.3)">No.20</text>
<text x="144.8" y="81.3" transform="rotate(90 144.8 81.3)">No.19</text>
<text x="149.9" y="81.3" transform="rotate(90 149.9 81.3)">No.18</text>
<text x="155.1" y="81.3" transform="rotate(90 155.1 81.3)">No.17</text>
<text x="160.2" y="81.3" transform="rotate(90 160.2 81.3)">No.16</text>
<text x="165.4" y="81.3" transform="rotate(90 165.4 81.3)">No.15</text>
<text x="170.5" y="81.3" transform="rotate(90 170.5 81.3)">No.14</text>
<text x="175.6" y="81.3" transform="rotate(90 175.6 81.3)">No.13</text>
<text x="180.7" y="81.3" transform="rotate(90 180.7 81.3)">No.12</text>
<text x="185.8" y="81.3" transform="rotate(90 185.8 81.3)">No.11</text>
<text x="191" y="81.3" transform="rotate(90 191 81.3)">No.10</text>
<text x="196.1" y="81.3" transform="rotate(90 196.1 81.3)">No.9</text>
<text x="201.2" y="81.3" transform="rotate(90 201.2 81.3)">No.8</text>
<text x="206.4" y="81.3" transform="rotate(90 206.4 81.3)">No.7</text>
<text x="211.5" y="81.3" transform="rotate(90 211.5 81.3)">No.6</text>
<text x="216.6" y="81.3" transform="rotate(90 216.6 81.3)">No.5</text>
<text x="221.7" y="81.3" transform="rotate(90 221.7 81.3)">No.4</text>
<text x="226.9" y="81.3" transform="rotate(90 226.9 81.3)">No.3</text>
<text x="232" y="81.3" transform="rotate(90 232 81.3)">No.2</text>
<text x="237.1" y="81.3" transform="rotate(90 237.1 81.3)">No.1</text>
<text x="45.3" y="110.8" transform="rotate(90 45.3 110.8)">38</text>
<text x="50.5" y="110.8" transform="rotate(90 50.5 110.8)">37</text>
<text x="55.6" y="110.8" transform="rotate(90 55.6 110.8)">36</text>
<text x="60.7" y="110.8" transform="rotate(90 60.7 110.8)">35</text>
<text x="65.9" y="110.8" transform="rotate(90 65.9 110.8)">34</text>
<text x="71" y="110.8" transform="rotate(90 71 110.8)">33</text>
<text x="76.1" y="110.8" transform="rotate(90 76.1 110.8)">32</text>
<text x="81.2" y="111" transform="rotate(90 81.2 111)">31</text>
<text x="86.4" y="110.8" transform="rotate(90 86.4 110.8)">30</text>
<text x="91.5" y="110.8" transform="rotate(90 91.5 110.8)">29</text>
<text x="96.6" y="110.8" transform="rotate(90 96.6 110.8)">28</text>
<text x="101.8" y="110.8" transform="rotate(90 101.8 110.8)">27</text>
<text x="106.9" y="110.8" transform="rotate(90 106.9 110.8)">26</text>
<text x="112" y="110.8" transform="rotate(90 112 110.8)">25</text>
<text x="117.1" y="110.8" transform="rotate(90 117.1 110.8)">24</text>
<text x="122.3" y="110.8" transform="rotate(90 122.3 110.8)">23</text>
<text x="127.4" y="110.8" transform="rotate(90 127.4 110.8)">22</text>
<text x="132.5" y="111" transform="rotate(90 132.5 111)">21</text>
<text x="137.7" y="110.8" transform="rotate(90 137.7 110.8)">20</text>
<text x="142.8" y="110.7" transform="rotate(90 142.8 110.7)">19</text>
<text x="147.9" y="110.7" transform="rotate(90 147.9 110.7)">18</text>
<text x="153" y="110.7" transform="rotate(90 153 110.7)">17</text>
<text x="158.2" y="110.7" transform="rotate(90 158.2 110.7)">16</text>
<text x="163.3" y="110.7" transform="rotate(90 163.3 110.7)">15</text>
<text x="168.4" y="110.7" transform="rotate(90 168.4 110.7)">14</text>
<text x="173.6" y="110.7" transform="rotate(90 173.6 110.7)">13</text>
<text x="178.7" y="110.7" transform="rotate(90 178.7 110.7)">12</text>
<text x="183.8" y="110.9" transform="rotate(90 183.8 110.9)">11</text>
<text x="189" y="110.7" transform="rotate(90 189 110.7)">10</text>
<text x="194.1" y="111.5" transform="rotate(90 194.1 111.5)">9</text>
<text x="199.2" y="111.5" transform="rotate(90 199.2 111.5)">8</text>
<text x="204.3" y="111.5" transform="rotate(90 204.3 111.5)">7</text>
<text x="209.5" y="111.5" transform="rotate(90 209.5 111.5)">6</text>
<text x="214.6" y="111.5" transform="rotate(90 214.6 111.5)">5</text>
<text x="219.7" y="111.5" transform="rotate(90 219.7 111.5)">4</text>
<text x="224.9" y="111.5" transform="rotate(90 224.9 111.5)">3</text>
<text x="230" y="111.5" transform="rotate(90 230 111.5)">2</text>
<text x="236" y="111.5" transform="rotate(90 236 111.5)">1</text>
<text x="241.6" y="110.3" transform="rotate(90 241.6 110.3)">NO</text>
<text x="122.5" y="126" transform="rotate(90 122.5 126)">3 (Po REF-)</text>
<text x="127.6" y="125.1" transform="rotate(90 127.6 125.1)">2 (Po REF M)</text>
<text x="132.8" y="125.6" transform="rotate(90 132.8 125.6)">1 (Po REF+)</text>
<text x="55.6" y="128.6" transform="rotate(90 55.6 128.6)">PUMP-</text>
<text x="60.7" y="128.3" transform="rotate(90 60.7 128.3)">PUMP+</text>
<text x="71" y="128.1" transform="rotate(90 71 128.1)">DC24V-</text>
<text x="76.1" y="127.8" transform="rotate(90 76.1 127.8)">DC24V+</text>
<text x="86.4" y="128.2" transform="rotate(90 86.4 128.2)">T / ME -</text>
<text x="91.5" y="127.9" transform="rotate(90 91.5 127.9)">T / ME +</text>
<text x="112" y="130.4" transform="rotate(90 112 130.4)">103</text>
<text x="117.2" y="130.4" transform="rotate(90 117.2 130.4)">102</text>
<text x="137.7" y="129.4" transform="rotate(90 137.7 129.4)">RUN-</text>
<text x="142.8" y="129.2" transform="rotate(90 142.8 129.2)">RUN+</text>
<text x="147.9" y="127.2" transform="rotate(90 147.9 127.2)">E-STOP -</text>
<text x="153" y="126.9" transform="rotate(90 153 126.9)">E-STOP +</text>
<text x="158.2" y="130" transform="rotate(90 158.2 130)">T221</text>
<text x="163.3" y="130" transform="rotate(90 163.3 130)">T221</text>
<text x="168.4" y="130" transform="rotate(90 168.4 130)">T221</text>
<text x="173.6" y="130" transform="rotate(90 173.6 130)">T221</text>
<text x="178.7" y="130" transform="rotate(90 178.7 130)">T221</text>
<text x="183.8" y="130" transform="rotate(90 183.8 130)">T221</text>
<text x="188.9" y="130" transform="rotate(90 188.9 130)">T221</text>
<text x="194.1" y="130" transform="rotate(90 194.1 130)">T221</text>
<text x="199.2" y="129.6" transform="rotate(90 199.2 129.6)">R222</text>
<text x="204.3" y="129.6" transform="rotate(90 204.3 129.6)">R222</text>
<text x="209.5" y="129.6" transform="rotate(90 209.5 129.6)">R222</text>
<text x="214.6" y="129.6" transform="rotate(90 214.6 129.6)">R222</text>
<text x="219.7" y="129.6" transform="rotate(90 219.7 129.6)">R222</text>
<text x="224.8" y="129.6" transform="rotate(90 224.8 129.6)">R222</text>
<text x="230" y="129.6" transform="rotate(90 230 129.6)">R222</text>
<text x="236" y="129.6" transform="rotate(90 236 129.6)">R222</text>
<text x="86.6" y="148.4" transform="rotate(90 86.6 148.4)">TEMP_PANEL METER [NO.5]</text>
<text x="91.7" y="148.4" transform="rotate(90 91.7 148.4)">TEMP_PANEL METER [NO.5]</text>
<text x="55.8" y="154.6" transform="rotate(90 55.8 154.6)">E0002 [1-B] 7 [R2]</text>
<text x="61" y="154.6" transform="rotate(90 61 154.6)">E0002 [1-B] 1 [R2]</text>
<text x="112.3" y="154.5" transform="rotate(90 112.3 154.5)">E0002 [1-C] 5 [R1]</text>
<text x="117.4" y="153.7" transform="rotate(90 117.4 153.7)">E0002 [3-C] 1 [PB2]</text>
<text x="122.3" y="152.4" transform="rotate(90 122.3 152.4)">VARIABLE RESISTOR</text>
<text x="127.4" y="152.4" transform="rotate(90 127.4 152.4)">VARIABLE RESISTOR</text>
<text x="132.5" y="152.4" transform="rotate(90 132.5 152.4)">VARIABLE RESISTOR</text>
<text x="137.9" y="154.5" transform="rotate(90 137.9 154.5)">E0002 [1-C] 7 [R1]</text>
<text x="143" y="154.5" transform="rotate(90 143 154.5)">E0002 [1-C] 1 [R1]</text>
<text x="71" y="158.6" transform="rotate(90 71 158.6)">SMPS OUT</text>
<text x="76.1" y="158.6" transform="rotate(90 76.1 158.6)">SMPS OUT</text>
<text x="147.9" y="156" transform="rotate(90 147.9 156)">E-STOP SWICH</text>
<text x="153" y="156" transform="rotate(90 153 156)">E-STOP SWICH</text>
<text x="158.4" y="156" transform="rotate(90 158.4 156)">E0001 [1-D] CP</text>
<text x="163.5" y="156" transform="rotate(90 163.5 156)">E0001 [1-D] CP</text>
<text x="168.7" y="156" transform="rotate(90 168.7 156)">E0001 [1-D] CP</text>
<text x="173.8" y="156" transform="rotate(90 173.8 156)">E0001 [1-D] CP</text>
<text x="178.9" y="156" transform="rotate(90 178.9 156)">E0001 [1-D] CP</text>
<text x="184.1" y="156" transform="rotate(90 184.1 156)">E0001 [1-D] CP</text>
<text x="189.2" y="156" transform="rotate(90 189.2 156)">E0001 [1-D] CP</text>
<text x="194.3" y="156" transform="rotate(90 194.3 156)">E0001 [1-D] CP</text>
<text x="199.4" y="156" transform="rotate(90 199.4 156)">E0001 [1-D] CP</text>
<text x="204.6" y="156" transform="rotate(90 204.6 156)">E0001 [1-D] CP</text>
<text x="209.7" y="156" transform="rotate(90 209.7 156)">E0001 [1-D] CP</text>
<text x="214.8" y="156" transform="rotate(90 214.8 156)">E0001 [1-D] CP</text>
<text x="220" y="156" transform="rotate(90 220 156)">E0001 [1-D] CP</text>
<text x="225.1" y="156" transform="rotate(90 225.1 156)">E0001 [1-D] CP</text>
<text x="230.2" y="156" transform="rotate(90 230.2 156)">E0001 [1-D] CP</text>
<text x="236.3" y="156" transform="rotate(90 236.3 156)">E0001 [1-D] CP</text>
<text x="122.3" y="185.4" transform="rotate(90 122.3 185.4)">IH DIGITAL CONTROL V3.8 JP71</text>
<text x="127.4" y="185.4" transform="rotate(90 127.4 185.4)">IH DIGITAL CONTROL V3.8 JP71</text>
<text x="132.5" y="185.4" transform="rotate(90 132.5 185.4)">IH DIGITAL CONTROL V3.8 JP71</text>
<text x="194.3" y="184.9" transform="rotate(90 194.3 184.9)">PO,TEMP_PANEL METER [NO.7]</text>
<text x="236.3" y="184.9" transform="rotate(90 236.3 184.9)">PO,TEMP_PANEL METER [NO.6]</text>
<text x="112.3" y="189.7" transform="rotate(90 112.3 189.7)">INVERTER FAULT- (B17)</text>
<text x="117.4" y="189.4" transform="rotate(90 117.4 189.4)">INVERTER FAULT+ (A17)</text>
<text x="55.6" y="195.5" transform="rotate(90 55.6 195.5)">PUMP ON/OFF</text>
<text x="60.7" y="195.5" transform="rotate(90 60.7 195.5)">PUMP ON/OFF</text>
<text x="71" y="196.1" transform="rotate(90 71 196.1)">PYROMETER</text>
<text x="76.1" y="196.1" transform="rotate(90 76.1 196.1)">PYROMETER</text>
<text x="86.4" y="196.1" transform="rotate(90 86.4 196.1)">PYROMETER</text>
<text x="91.5" y="196.1" transform="rotate(90 91.5 196.1)">PYROMETER</text>
<text x="137.9" y="194.5" transform="rotate(90 137.9 194.5)">E0003 [1-B] (B8)</text>
<text x="143" y="194.5" transform="rotate(90 143 194.5)">E0003 [1-B] (A8)</text>
<text x="148.2" y="194.5" transform="rotate(90 148.2 194.5)">E0003 [2-B] (B6)</text>
<text x="153.3" y="194.5" transform="rotate(90 153.3 194.5)">E0003 [2-B] (A7)</text>
<text x="158.4" y="197.4" transform="rotate(90 158.4 197.4)">E0003 [3-D]</text>
<text x="163.3" y="194" transform="rotate(90 163.3 194)">24V SMPS INPUT</text>
<text x="168.4" y="194.6" transform="rotate(90 168.4 194.6)">5V SMPS INPUT</text>
<text x="173.8" y="193.5" transform="rotate(90 173.8 193.5)">E0004 [1-B] 6 [R2]</text>
<text x="178.9" y="192.8" transform="rotate(90 178.9 192.8)">E0004 [3-A] 4 [PB4]</text>
<text x="184.1" y="193.5" transform="rotate(90 184.1 193.5)">E0004 [1-C] 6 [R1]</text>
<text x="189.2" y="192.7" transform="rotate(90 189.2 192.7)">E0004 [3-C] 4 [PB2]</text>
<text x="199.4" y="197.4" transform="rotate(90 199.4 197.4)">E0003 [3-D]</text>
<text x="204.3" y="194" transform="rotate(90 204.3 194)">24V SMPS INPUT</text>
<text x="209.5" y="194.6" transform="rotate(90 209.5 194.6)">5V SMPS INPUT</text>
<text x="214.8" y="193.5" transform="rotate(90 214.8 193.5)">E0004 [3-A] 8 [R2]</text>
<text x="220" y="192.8" transform="rotate(90 220 192.8)">E0004 [3-B] 1 [PB3]</text>
<text x="225.1" y="193.5" transform="rotate(90 225.1 193.5)">E0004 [1-C] 8 [R1]</text>
<text x="230.2" y="192.7" transform="rotate(90 230.2 192.7)">E0004 [3-D] 1 [PB1]</text>
<text x="10.8" y="229.7" transform="rotate(90 10.8 229.7)">601 ~ 1200</text>
<text x="14.8" y="229.7" transform="rotate(90 14.8 229.7)">301 ~ 600</text>
<text x="19.1" y="229.7" transform="rotate(90 19.1 229.7)">121 ~ 300</text>
<text x="22.7" y="230.4" transform="rotate(90 22.7 230.4)">31 ~ 120</text>
<text x="26.5" y="231.1" transform="rotate(90 26.5 231.1)">7 ~ 30</text>
<text x="11.1" y="246.2" transform="rotate(90 11.1 246.2)">0.8</text>
<text x="15.1" y="246.2" transform="rotate(90 15.1 246.2)">0.6</text>
<text x="18.9" y="246.2" transform="rotate(90 18.9 246.2)">0.4</text>
<text x="22.9" y="246.2" transform="rotate(90 22.9 246.2)">0.2</text>
<text x="26.8" y="246.2" transform="rotate(90 26.8 246.2)">0.1</text>
<text x="30.8" y="246.2" transform="rotate(90 30.8 246.2)">0.08</text>
<text x="34.7" y="285.3" transform="rotate(90 34.7 285.3)">APPROVED</text>
<text x="19.4" y="304.2" transform="rotate(90 19.4 304.2)">SIZE</text>
<text x="24.6" y="301.6" transform="rotate(90 24.6 301.6)">3rd ANGLE PROJ.</text>
<text x="35" y="304.4" transform="rotate(90 35 304.4)">UNIT</text>
<text x="35" y="315.5" transform="rotate(90 35 315.5)">SCALE</text>
<text x="24.5" y="334.3" transform="rotate(90 24.5 334.3)">PART NO.</text>
<text x="29.7" y="332.4" transform="rotate(90 29.7 332.4)">PART NAME</text>
<text x="34.9" y="331.5" transform="rotate(90 34.9 331.5)">MODEL NAME</text>
<text x="40.6" y="361.8" transform="rotate(90 40.6 361.8)">COLOR/FINISH</text>
</g>
<g font-size="2.2">
<text x="284.1" y="276.7" transform="rotate(90 284.1 276.7)">DATE</text>
<text x="284.1" y="313.1" transform="rotate(90 284.1 313.1)">DESCRIPTION OF REVISION</text>
<text x="284.1" y="369.2" transform="rotate(90 284.1 369.2)">DRA.BY</text>
<text x="29.8" y="373.4" transform="rotate(90 29.8 373.4)">티지에스파이프</text>
<text x="284.1" y="384.9" transform="rotate(90 284.1 384.9)">CH.BY</text>
<text x="284.1" y="399.6" transform="rotate(90 284.1 399.6)">APP.BY</text>
</g>
<text font-size="1.7" x="284.2" y="261.9" transform="rotate(90 284.2 261.9)">REV. NO.</text>
</svg>
